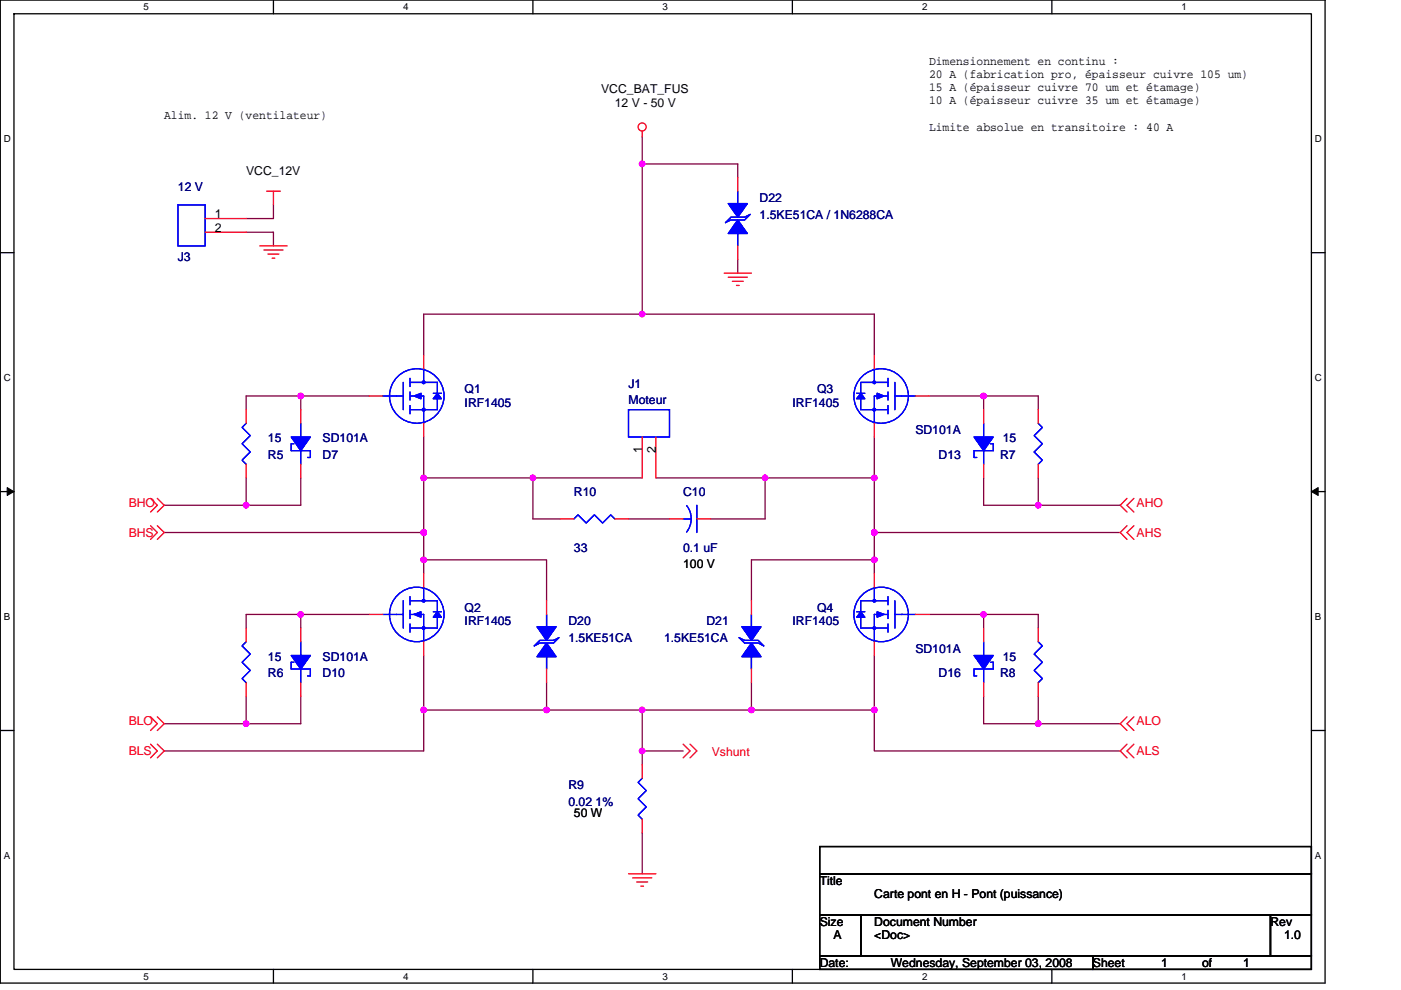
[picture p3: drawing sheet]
<svg xmlns="http://www.w3.org/2000/svg" width="297mm" height="210mm" viewBox="0 0 297 210" stroke-linecap="round" stroke-linejoin="round" font-family="sans-serif">
<path d="M.1 0h280.8v208.5h-280.8zM3 2.9h275v202.7h-275z" fill="none" stroke="#000" stroke-width=".28"/>
<g fill="#fff">
<path d="M30.5 .3h1.1v2.3h-1.1z"/>
<path d="M30.5 205.9h1.1v2.3h-1.1z"/>
</g>
<path d="M58 0v2.9M58 205.6v2.9" fill="none" stroke="#000" stroke-width=".28"/>
<g fill="#fff">
<path d="M85.5 .3h1.1v2.3h-1.1z"/>
<path d="M85.5 205.9h1.1v2.3h-1.1z"/>
</g>
<path d="M113 0v2.9M113 205.6v2.9" fill="none" stroke="#000" stroke-width=".28"/>
<g fill="#fff">
<path d="M140.5 .3h1.1v2.3h-1.1z"/>
<path d="M140.5 205.9h1.1v2.3h-1.1z"/>
</g>
<path d="M168 0v2.9M168 205.6v2.9" fill="none" stroke="#000" stroke-width=".28"/>
<g fill="#fff">
<path d="M195.5 .3h1.2v2.3h-1.2z"/>
<path d="M195.5 205.9h1.2v2.3h-1.2z"/>
</g>
<path d="M223 0v2.9M223 205.6v2.9" fill="none" stroke="#000" stroke-width=".28"/>
<g fill="#fff">
<path d="M250.5 .3h1.2v2.3h-1.2z"/>
<path d="M250.5 205.9h1.2v2.3h-1.2z"/>
<path d="M.8 28.3h1.5v2.3h-1.5z"/>
<path d="M278.8 28.3h1.5v2.3h-1.5z"/>
<path d="M.8 78.9h1.5v2.3h-1.5z"/>
<path d="M278.8 78.9h1.5v2.3h-1.5z"/>
</g>
<path d="M.1 53.6h2.9M278 53.6h2.9" fill="none" stroke="#000" stroke-width=".28"/>
<g fill="#fff">
<path d="M.8 129.6h1.4v2.3h-1.4z"/>
<path d="M278.8 129.6h1.4v2.3h-1.4z"/>
</g>
<path d="M.1 104.3h2.9M278 104.3h2.9" fill="none" stroke="#000" stroke-width=".28"/>
<path d="M1.5 103.4l1.5 .9-1.5 .8zM278 104.3l1.5-.9v1.7z" fill="#000" stroke="#000" stroke-width=".21"/>
<g fill="#fff">
<path d="M.8 180.3h1.4v2.3h-1.4z"/>
<path d="M278.8 180.3h1.4v2.3h-1.4z"/>
</g>
<path d="M.1 154.9h2.9M278 154.9h2.9M173.8 179.6h104.2v5.7h-104.2zM173.8 194h8.7v8.7h-8.7zM173.8 185.3h104.2v8.7h-104.2zM182.5 194h86.9v8.7h-86.9zM269.4 194h8.6v8.7h-8.6zM173.8 202.7h57.9v2.9h-57.9zM231.7 202.7h46.3v2.9h-46.3z" fill="none" stroke="#000" stroke-width=".28"/>
<g fill="none" stroke="#800040" stroke-width=".28">
<path d="M136.2 34.8h20.2v2.9M136.2 34.8v31.8M136.2 29v5.8M52.2 49.3h5.8v2.9M58 43.5v2.9h-5.8M156.4 55v2.9M136.2 66.6h49.2v8.7M136.2 66.6h-46.4v8.7M52.2 86.9v-2.9h11.6v2.9M63.8 84h14.4M89.8 92.7v8.7M185.4 92.7v8.7"/>
<path d="M197 84h11.6M208.6 84v2.9M208.6 84h11.5v2.9M34.8 112.9h55M34.8 107.2h17.4M52.2 101.4v5.8M63.8 101.4v5.8h-11.6M89.8 118.7v2.9M89.8 101.4h23.2M89.8 101.4v11.5M89.8 112.9v5.8h26.1v8.7M113 101.4v8.7h5.8"/>
<path d="M113 101.4h23.2M133.3 110.1h8.6M139.1 101.4h23.1M162.2 101.4v8.7h-11.6M162.2 101.4h23.2M185.4 112.9h52.1M185.4 118.7v2.9M185.4 118.7h-26.1v8.7M185.4 112.9v5.8M185.4 101.4v11.5M208.6 101.4v5.8h11.5M220.1 101.4v5.8"/>
<path d="M220.1 107.2h17.4M52.2 133.2v-2.9h11.6v2.9M63.8 130.3h14.4M89.8 139v11.6M185.4 139v11.6M197 130.3h11.6M208.6 130.3v2.9M208.6 130.3h11.5v2.9M34.8 153.5h17.4M52.2 147.7v5.8M63.8 147.7v5.8h-11.6M89.8 150.6v8.7h-55"/>
<path d="M89.8 150.6h26.1M115.9 150.6h20.3M115.9 144.8v5.8M136.2 150.6h23.1M136.2 159.3v2.9M136.2 150.6v8.7M136.2 159.3h8.6M159.3 144.8v5.8M159.3 150.6h26.1M185.4 150.6v8.7h52.1M208.6 147.7v5.8h11.5M220.1 147.7v5.8"/>
<path d="M220.1 153.5h17.4M136.2 176.7v8.6"/>
</g>
<g fill="#f0f" stroke="#f0f" stroke-width=".28">
<circle cx="89.8" cy="118.7" r=".57"/>
<circle cx="136.1" cy="66.6" r=".57"/>
<circle cx="159.3" cy="150.6" r=".57"/>
<circle cx="185.4" cy="118.7" r=".57"/>
<circle cx="115.9" cy="150.6" r=".57"/>
<circle cx="185.4" cy="112.9" r=".57"/>
<circle cx="89.8" cy="112.9" r=".57"/>
<circle cx="89.8" cy="101.4" r=".57"/>
<circle cx="136.1" cy="34.8" r=".57"/>
<circle cx="162.2" cy="101.4" r=".57"/>
<circle cx="113" cy="101.4" r=".57"/>
<circle cx="136.1" cy="159.3" r=".57"/>
<circle cx="208.5" cy="130.3" r=".57"/>
<circle cx="220.1" cy="153.5" r=".57"/>
<circle cx="208.5" cy="84" r=".57"/>
<circle cx="220.1" cy="107.1" r=".57"/>
<circle cx="185.4" cy="101.4" r=".57"/>
<circle cx="52.2" cy="153.5" r=".57"/>
<circle cx="52.2" cy="107.1" r=".57"/>
<circle cx="136.1" cy="150.6" r=".57"/>
<circle cx="89.8" cy="150.6" r=".57"/>
<circle cx="185.4" cy="150.6" r=".57"/>
<circle cx="63.8" cy="84" r=".57"/>
<circle cx="63.8" cy="130.3" r=".57"/>
</g>
<g fill="none" stroke="#f00" stroke-width=".28">
<path d="M136.2 27.8v1.2M156.4 37.7v2.9M43.5 46.4h8.7M43.5 49.3h8.7M55.1 52.2h5.8M55.9 53h4.1M56.5 40.6h2.9M56.8 53.9h2.3M57.7 54.8h.6M58 40.6v2.9M153.5 57.9h5.8M154.4 58.8h4.1"/>
<path d="M155.3 59.7h2.3M156.4 52.2v2.8M89.8 75.3v2.9M156.1 60.5h.6M185.4 75.3v2.9M52.2 86.9v2.9M52.2 98.5v2.9M63.8 86.9v2.9M63.8 98.5v2.9M78.2 84h2.9M89.8 89.8v2.9M136.2 92.7v8.7"/>
<path d="M139.1 92.7v8.7M185.4 89.8v2.9M194.1 84h2.9M208.6 86.9v2.9M208.6 98.5v2.9M220.1 86.9v2.9M220.1 98.5v2.9M31.9 111.5l1.5 1.4-1.5 1.5M31.9 105.7l1.5 1.5-1.5 1.4M33.4 111.5l1.4 1.4-1.4 1.5M33.4 105.7l1.4 1.5-1.4 1.4M118.8 110.1h2.9"/>
<path d="M130.4 110.1h2.9M141.9 110.1h2.9M147.7 110.1h2.9M238.9 111.5l-1.4 1.4 1.4 1.5M238.9 105.7l-1.4 1.5 1.4 1.4M240.4 111.5l-1.5 1.4 1.5 1.5M240.4 105.7l-1.5 1.5 1.5 1.4M52.2 133.2v2.9M63.8 133.2v2.9M78.2 130.3h2.9M89.8 121.6v2.9M89.8 136.1v2.9"/>
<path d="M115.9 127.4v2.9M159.3 127.4v2.9M185.4 121.6v2.9M185.4 136.1v2.9M194.1 130.3h2.9M208.6 133.2v2.9M220.1 133.2v2.9M31.9 152l1.5 1.5-1.5 1.4M31.9 157.8l1.5 1.5-1.5 1.4M33.4 152l1.4 1.5-1.4 1.4M33.4 157.8l1.4 1.5-1.4 1.4M52.2 144.8v2.9"/>
<path d="M63.8 144.8v2.9M115.9 141.9v2.9M144.8 157.8l1.5 1.5-1.5 1.4M146.3 157.8l1.4 1.5-1.4 1.4M159.3 141.9v2.9M208.6 144.8v2.9M220.1 144.8v2.9M238.9 152l-1.4 1.5 1.4 1.4M238.9 157.8l-1.4 1.5 1.4 1.4M240.4 152l-1.5 1.5 1.5 1.4M240.4 157.8l-1.5 1.5 1.5 1.4M136.2 162.2v2.9"/>
<path d="M136.2 173.8v2.9M133.3 185.3h5.8M134.1 186.2h4.1M135 187.1h2.3M135.9 188h.5"/>
<circle cx="136.2" cy="26.9" r=".86"/>
</g>
<g fill="none" stroke="#00f" stroke-width=".28">
<path d="M37.7 43.5h5.8v8.7h-5.8zM153.8 47.2l1.2-1.1h2.9l1.1-.6-1.1 1.2h-2.9zM156.4 49.3v2.9M156.4 40.6v2.9M89.8 78.2v2.9M185.4 78.2v2.9M52.2 89.8l-.9 .9 1.8 1.7-1.8 1.7 1.8 1.8-1.8 1.7 .9 .9M62.3 94.1h-.6v1.5h4.1v1.4h-.6M63.8 89.8v2.9M63.8 95.6v2.9M81.1 84h4.4M85.5 81.1v5.8"/>
<path d="M86.9 81.1h2.9M86.9 86.9h2.9M86.9 83.1v1.8M86.9 86v1.8M86.9 80.2v1.8M86.9 84h2.9v2.9M89.8 81.1h2.9v2.3M89.8 86.9v2.9M91.9 83.4h1.7M92.7 84.6v2.3h-2.9M133.3 86.9h8.6v5.8h-8.6zM181.6 83.4h1.8"/>
<path d="M182.5 84.6v2.3h2.9M185.4 81.1h2.9M185.4 86.9h2.9M185.4 81.1h-2.9v2.3M185.4 86.9v2.9M188.3 83.1v1.8M188.3 86v1.8M188.3 80.2v1.8M188.3 84h-2.9v2.9M189.7 84h4.4M189.7 81.1v5.8M208.6 89.8v2.9"/>
<path d="M208.6 95.6v2.9M210 94.1h.6v1.5h-4.1v1.4h.6M220.1 89.8l.9 .9-1.7 1.7 1.7 1.7-1.7 1.8 1.7 1.7-.9 .9M121.7 110.1l.9-.9 1.7 1.7 1.7-1.7 1.8 1.7 1.7-1.7 .9 .9M144.8 110.1h1.8M145.6 107.2l.7 1.4 .3 1.4-.3 1.5-.7 1.3M147.7 107.2v5.7M52.2 136.1l-.9 .9 1.8 1.7-1.8 1.8 1.8 1.7-1.8 1.7 .9 .9M63.8 136.1v2.9M81.1 130.3h4.4M85.5 127.4v5.8M86.9 127.4h2.9"/>
<path d="M86.9 133.2h2.9M86.9 129.5v1.7M86.9 132.4v1.7M86.9 126.6v1.7M86.9 130.3h2.9v2.9M89.8 127.4h2.9v2.4M89.8 133.2v2.9M89.8 124.5v2.9M91.9 129.8h1.7M92.7 130.9v2.3h-2.9M113.3 137l1.1-1.2h2.9l1.2-.5-1.2 1.1h-2.9zM115.9 139v2.9"/>
<path d="M115.9 130.3v2.9M156.7 135.3l1.2 .5h2.9l1.1 1.2-1.1-.6h-2.9zM159.3 139v2.9M159.3 130.3v2.9M181.6 129.8h1.8M182.5 130.9v2.3h2.9M185.4 127.4h2.9M185.4 133.2h2.9M185.4 127.4h-2.9v2.4M185.4 133.2v2.9M185.4 124.5v2.9M188.3 129.5v1.7"/>
<path d="M188.3 132.4v1.7M188.3 126.6v1.7M188.3 130.3h-2.9v2.9M189.7 130.3h4.4M189.7 127.4v5.8M208.6 136.1v2.9M220.1 136.1l.9 .9-1.7 1.7 1.7 1.8-1.7 1.7 1.7 1.7-.9 .9M62.3 140.5h-.6v1.4h4.1v1.5h-.6M63.8 141.9v2.9M208.6 141.9v2.9M210 140.5h.6v1.4h-4.1v1.5h.6M136.2 165.1l-.9 .8 1.7 1.8-1.7 1.7 1.7 1.8-1.7 1.7 .9 .9"/>
<circle cx="88.4" cy="84" r="5.8"/>
<circle cx="89.8" cy="86.9" r=".28"/>
<circle cx="89.8" cy="81.1" r=".28"/>
<circle cx="185.4" cy="81.1" r=".28"/>
<circle cx="185.4" cy="86.9" r=".28"/>
<circle cx="186.8" cy="84" r="5.8"/>
<circle cx="88.4" cy="130.3" r="5.8"/>
<circle cx="89.8" cy="133.2" r=".29"/>
<circle cx="89.8" cy="127.4" r=".28"/>
<circle cx="185.4" cy="133.2" r=".28"/>
<circle cx="185.4" cy="127.4" r=".28"/>
<circle cx="186.8" cy="130.3" r="5.8"/>
</g>
<g fill="#00f" stroke="#00f" stroke-width=".28">
<path d="M206.5 139h4.1l-2 2.9z" fill-rule="evenodd"/>
<path d="M206.5 139h4.1l-2 2.9z" fill-rule="evenodd"/>
<path d="M92.7 129.8l.9 1.1h-1.7z" fill-rule="evenodd"/>
<path d="M87.8 130.3l1.5-.5v1.1z" fill-rule="evenodd"/>
<path d="M92.7 129.8l.9 1.1h-1.7z" fill-rule="evenodd"/>
<path d="M87.8 130.3l1.5-.5v1.1z" fill-rule="evenodd"/>
<path d="M156.4 46.7l2.1 2.8h-4.1z" fill-rule="evenodd"/>
<path d="M154.4 43.2h4.1l-2.1 2.9z" fill-rule="evenodd"/>
<path d="M156.4 46.7l2.1 2.8h-4.1z" fill-rule="evenodd"/>
<path d="M154.4 43.2h4.1l-2.1 2.9z" fill-rule="evenodd"/>
<path d="M206.5 92.7h4.1l-2 2.9z" fill-rule="evenodd"/>
<path d="M206.5 92.7h4.1l-2 2.9z" fill-rule="evenodd"/>
<path d="M182.5 83.4l.9 1.2h-1.8z" fill-rule="evenodd"/>
<path d="M186 83.4l1.4 .6-1.4 .6z" fill-rule="evenodd"/>
<path d="M182.5 83.4l.9 1.2h-1.8z" fill-rule="evenodd"/>
<path d="M186 83.4l1.4 .6-1.4 .6z" fill-rule="evenodd"/>
<path d="M159.3 136.4l2.1 2.9h-4.1z" fill-rule="evenodd"/>
<path d="M157.3 132.9h4.1l-2.1 2.9z" fill-rule="evenodd"/>
<path d="M159.3 136.4l2.1 2.9h-4.1z" fill-rule="evenodd"/>
<path d="M157.3 132.9h4.1l-2.1 2.9z" fill-rule="evenodd"/>
<path d="M61.7 92.7h4.1l-2 2.9z" fill-rule="evenodd"/>
<path d="M61.7 92.7h4.1l-2 2.9z" fill-rule="evenodd"/>
<path d="M182.5 129.8l.9 1.1h-1.8z" fill-rule="evenodd"/>
<path d="M186 129.8l1.4 .5-1.4 .6z" fill-rule="evenodd"/>
<path d="M182.5 129.8l.9 1.1h-1.8z" fill-rule="evenodd"/>
<path d="M186 129.8l1.4 .5-1.4 .6z" fill-rule="evenodd"/>
<path d="M92.7 83.4l.9 1.2h-1.7z" fill-rule="evenodd"/>
<path d="M87.8 84l1.5-.6v1.2z" fill-rule="evenodd"/>
<path d="M92.7 83.4l.9 1.2h-1.7z" fill-rule="evenodd"/>
<path d="M87.8 84l1.5-.6v1.2z" fill-rule="evenodd"/>
<path d="M61.7 139h4.1l-2 2.9z" fill-rule="evenodd"/>
<path d="M61.7 139h4.1l-2 2.9z" fill-rule="evenodd"/>
<path d="M115.9 136.4l2 2.9h-4z" fill-rule="evenodd"/>
<path d="M113.9 132.9h4l-2 2.9z" fill-rule="evenodd"/>
<path d="M115.9 136.4l2 2.9h-4z" fill-rule="evenodd"/>
<path d="M113.9 132.9h4l-2 2.9z" fill-rule="evenodd"/>
</g>
<g font-size="2.6">
<text x="197" y="13.7">Dimensionnement en continu :</text>
<text x="197" y="16.5">20 A (fabrication pro, épaisseur cuivre 105 um)</text>
<text x="127.5" y="19.7">VCC_BAT_FUS</text>
<text x="130.4" y="22.6">12 V - 50 V</text>
<text x="197" y="19.3">15 A (épaisseur cuivre 70 um et étamage)</text>
<text x="197" y="22.1">10 A (épaisseur cuivre 35 um et étamage)</text>
<text x="34.8" y="25.3">Alim. 12 V (ventilateur)</text>
<text x="197" y="27.8">Limite absolue en transitoire : 40 A</text>
<text x="52.2" y="37.1">VCC_12V</text>
<text x="45.5" y="46.3">1</text>
<text x="45.5" y="49.2">2</text>
<text x="136.1" y="96.2" transform="rotate(-90 136.1 96.2)">1</text>
<text x="139" y="96.2" transform="rotate(-90 139 96.2)">2</text>
<text x="144.8" y="120.5">100 V</text>
<text x="121.7" y="173.2">50 W</text>
<text x="173.8" y="187.7">Title</text>
<text x="185.4" y="190.6">Carte pont en H - Pont (puissance)</text>
<text x="173.8" y="196.4">Size</text>
<text x="185.4" y="196.4">Document Number</text>
<text x="269.4" y="196.4">Rev</text>
<text x="176.7" y="199.3">A</text>
<text x="185.4" y="199.3">&lt;Doc&gt;</text>
<text x="272.2" y="199.3">1.0</text>
<text x="173.8" y="205">Date:</text>
<text x="188.9" y="205">Wednesday, September 03, 2008</text>
<text x="231.7" y="205">Sheet</text>
<text x="246.2" y="205">1</text>
<text x="254.9" y="205">of</text>
<text x="263.6" y="205">1</text>
</g>
<g font-size="2.6" fill="#000080">
<text x="37.7" y="40.6">12 V</text>
<text x="161.1" y="42.9">D22</text>
<text x="161.1" y="46.4">1.5KE51CA / 1N6288CA</text>
<text x="37.7" y="55.4">J3</text>
<text x="98.5" y="83.4">Q1</text>
<text x="133.3" y="82.3">J1</text>
<text x="173.2" y="83.4">Q3</text>
<text x="98.5" y="86.3">IRF1405</text>
<text x="133.3" y="85.7">Moteur</text>
<text x="168" y="86.3">IRF1405</text>
<text x="56.8" y="93.9">15</text>
<text x="68.4" y="93.9">SD101A</text>
<text x="194.1" y="92.1">SD101A</text>
<text x="212.6" y="93.9">15</text>
<text x="56.8" y="97.3">R5</text>
<text x="68.4" y="97.3">D7</text>
<text x="199" y="97.3">D13</text>
<text x="212" y="97.3">R7</text>
<text x="121.7" y="105.2">R10</text>
<text x="144.8" y="105.2">C10</text>
<text x="121.7" y="117">33</text>
<text x="144.8" y="117">0.1 uF</text>
<text x="98.5" y="129.8">Q2</text>
<text x="173.2" y="129.8">Q4</text>
<text x="98.5" y="132.7">IRF1405</text>
<text x="120.5" y="132.7">D20</text>
<text x="120.5" y="136.1">1.5KE51CA</text>
<text x="140.8" y="136.1">1.5KE51CA</text>
<text x="149.8" y="132.7">D21</text>
<text x="168" y="132.7">IRF1405</text>
<text x="56.8" y="143.7">R6</text>
<text x="56.8" y="140.2">15</text>
<text x="68.4" y="143.7">D10</text>
<text x="68.4" y="140.2">SD101A</text>
<text x="194.1" y="138.5">SD101A</text>
<text x="199" y="143.7">D16</text>
<text x="212" y="143.7">R8</text>
<text x="212.6" y="140.2">15</text>
<text x="120.5" y="167.4">R9</text>
<text x="120.5" y="170.9">0.02 1%</text>
</g>
<g font-size="2.6" fill="#f00">
<text x="27.3" y="107.5">BHO</text>
<text x="241" y="107.5">AHO</text>
<text x="27.3" y="113.8">BHS</text>
<text x="241" y="113.8">AHS</text>
<text x="27.3" y="153.8">BLO</text>
<text x="241" y="153.8">ALO</text>
<text x="27.3" y="160.2">BLS</text>
<text x="150.9" y="160.4">Vshunt</text>
<text x="241" y="160.2">ALS</text>
</g>
<g font-size="2.1">
<text x="30.5" y="2.2">5</text>
<text x="85.5" y="2.2">4</text>
<text x="140.5" y="2.2">3</text>
<text x="195.5" y="2.2">2</text>
<text x="250.5" y="2.2">1</text>
<text x=".8" y="30.1">D</text>
<text x="278.8" y="30.1">D</text>
<text x=".8" y="80.8">C</text>
<text x="278.8" y="80.8">C</text>
<text x=".8" y="131.4">B</text>
<text x="278.8" y="131.4">B</text>
<text x=".8" y="182.1">A</text>
<text x="278.8" y="182.1">A</text>
<text x="30.5" y="207.8">5</text>
<text x="85.5" y="207.8">4</text>
<text x="140.5" y="207.8">3</text>
<text x="195.5" y="207.8">2</text>
<text x="250.5" y="207.8">1</text>
</g>
</svg>
